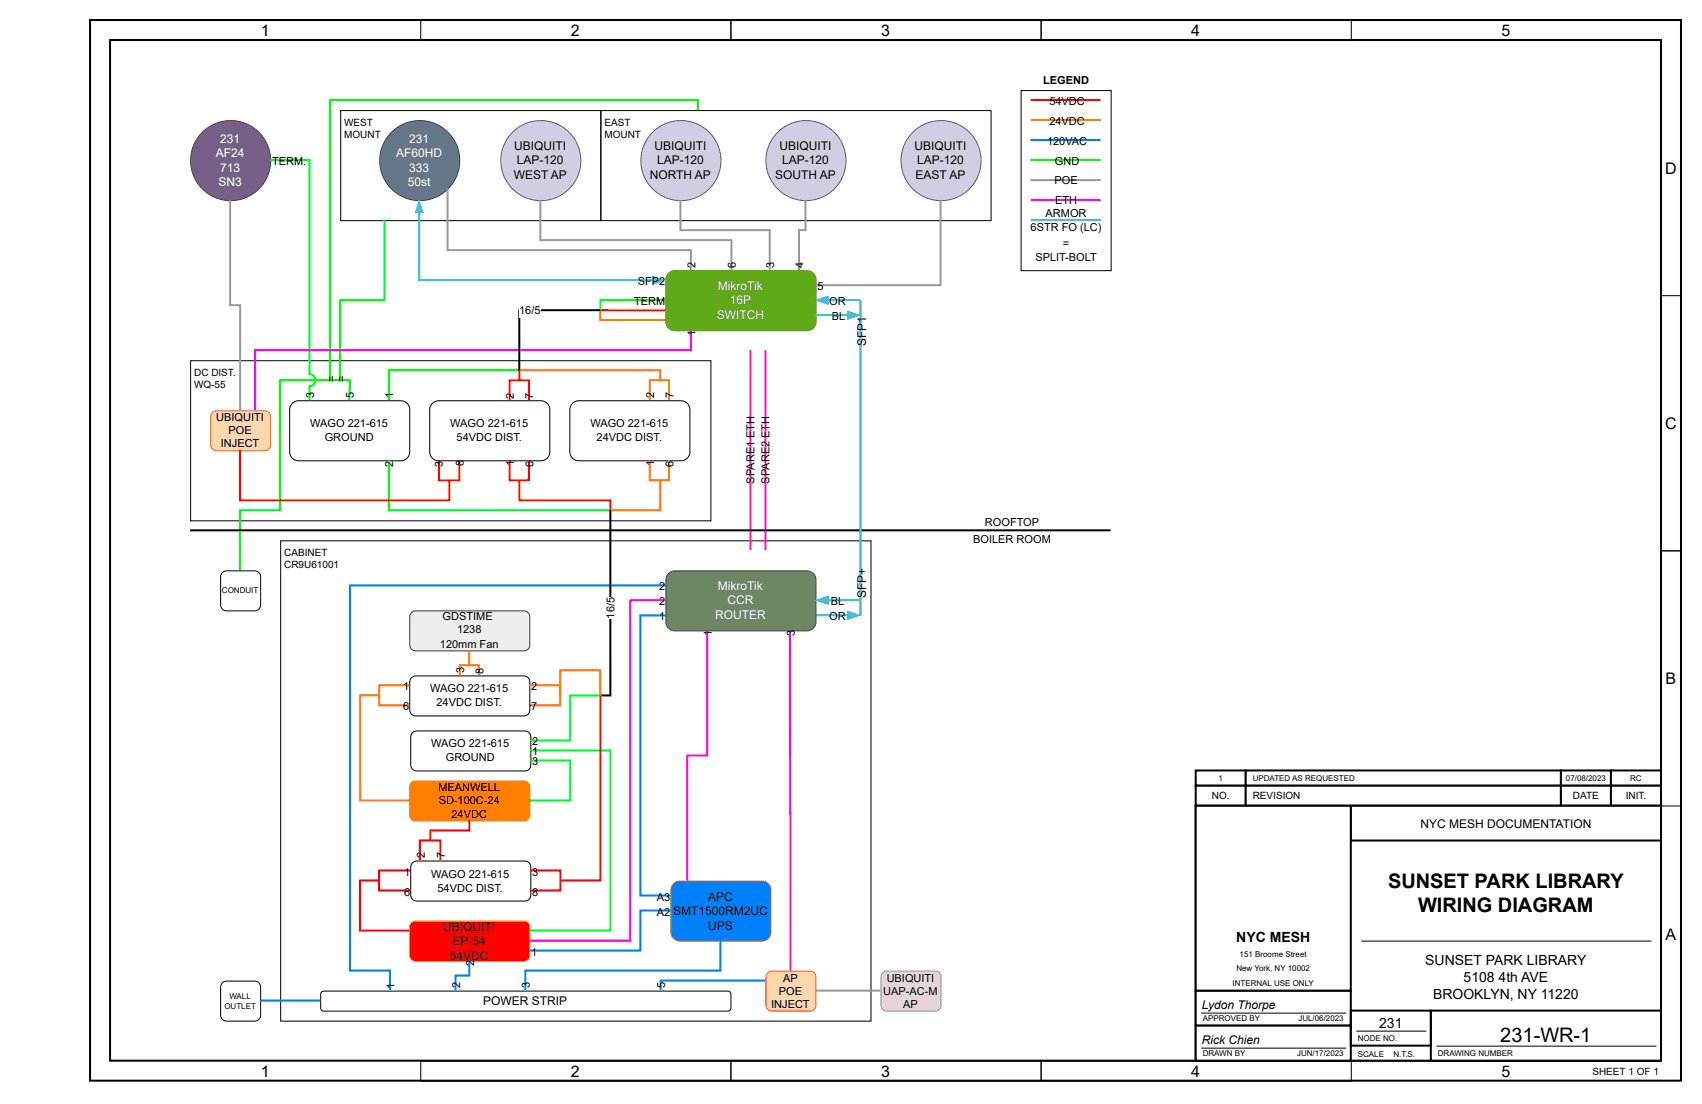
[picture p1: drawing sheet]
<svg xmlns="http://www.w3.org/2000/svg" width="432mm" height="280mm" viewBox="0 0 432 280" stroke-linecap="round" stroke-linejoin="round" font-family="sans-serif">
<path d="M22.8 5.1h403.7v269.1h-403.7zM27.9 10.2h393.5v258.9h-393.5z" fill="none" stroke="#000" stroke-width=".51"/>
<path d="M106.7 5.2h78.7v5.1h-78.7zM185.4 5.2h78.7v5.1h-78.7zM264.1 5.2h78.7v5.1h-78.7zM259.1 23h22.8v45.7h-22.8zM421.5 75h5.1v64.7h-5.1zM421.5 139.7h5.1v64.8h-5.1zM106.7 269.2h78.7v5.1h-78.7zM185.4 269.2h78.7v5.1h-78.7zM264.1 269.2h78.7v5.1h-78.7z" fill="none" stroke="#000" stroke-width=".25"/>
<path d="M261.5 25.4h17.7" fill="none" stroke="#f00" stroke-width=".51"/>
<path d="M261.5 30.5h17.7" fill="none" stroke="#ff8000" stroke-width=".51"/>
<path d="M261.5 40.6h17.7" fill="none" stroke="#0f0" stroke-width=".51"/>
<path d="M261.5 35.5h17.7" fill="none" stroke="#007fff" stroke-width=".51"/>
<path d="M261.5 50.8h17.7" fill="none" stroke="#f0f" stroke-width=".51"/>
<path d="M261.5 45.7h17.7" fill="none" stroke="#999" stroke-width=".51"/>
<path d="M261.5 55.8h17.7" fill="none" stroke="#0ff" stroke-width=".51"/>
<path d="M303.4 204.3h118v64.8h-118z" fill="#fff"/>
<path d="M303.4 204.3h118v64.8h-118z" fill="none" stroke="#000" stroke-width=".51"/>
<path d="M342.7 204.3h78.7v8.9h-78.7z" fill="#fff"/>
<path d="M342.7 204.3h78.7v8.9h-78.7z" fill="none" stroke="#000" stroke-width=".51"/>
<path d="M303.4 251.3h39.3v8.9h-39.3z" fill="#fff"/>
<path d="M303.4 251.3h39.3v8.9h-39.3z" fill="none" stroke="#000" stroke-width=".51"/>
<path d="M303.4 204.3h39.3v47h-39.3z" fill="#fff"/>
<path d="M303.4 204.3h39.3v47h-39.3z" fill="none" stroke="#000" stroke-width=".51"/>
<path d="M304.7 257h36.9" fill="none" stroke="#000" stroke-width=".25"/>
<path d="M303.4 260.2h39.3v8.9h-39.3z" fill="#fff"/>
<path d="M303.4 260.2h39.3v8.9h-39.3z" fill="none" stroke="#000" stroke-width=".51"/>
<path d="M345.4 238.7h73.6M304.7 265.9h36.9" fill="none" stroke="#000" stroke-width=".25"/>
<path d="M363 256.4h58.4v12.7h-58.4z" fill="#fff"/>
<path d="M342.7 256.4h20.3v8.9h-20.3zM363 256.4h58.4v12.7h-58.4z" fill="none" stroke="#000" stroke-width=".51"/>
<path d="M86.4 28.1h66v27.9h-66zM152.4 28.1h99v27.9h-99zM48.4 91.5h132v40.6h-132zM71.2 137.2h149.8v121.9h-149.8zM344.1 261.6h17.8M364.4 265.4h55.8" fill="none" stroke="#000" stroke-width=".25"/>
<circle cx="58.5" cy="40.7" r="10.2" fill="#76608a"/>
<circle cx="58.5" cy="40.7" r="10.2" fill="none" stroke="#432d57" stroke-width=".25"/>
<path d="M169.6 69.3l.7-.5 .9-.1h33.5a2.28 2.28 0 0 1 2.3 2.3v10.6a2.28 2.28 0 0 1-2.3 2.3h-33.5a2.28 2.28 0 0 1-2.3-2.3v-10.8l.3-.9z" fill="#60a917"/>
<path d="M169.6 69.3l.7-.5 .9-.1h33.5a2.28 2.28 0 0 1 2.3 2.3v10.6a2.28 2.28 0 0 1-2.3 2.3h-33.5a2.28 2.28 0 0 1-2.3-2.3v-10.8l.3-.9z" fill="none" stroke="#2d7600" stroke-width=".25"/>
<path d="M104.4 234.1l1.1-.4h27.4a1.52 1.52 0 0 1 1.5 1.5v7.1a1.52 1.52 0 0 1-1.5 1.5h-27.4a1.52 1.52 0 0 1-1.5-1.5v-7.3z" fill="#f00"/>
<path d="M104.4 234.1l1.1-.4h27.4a1.52 1.52 0 0 1 1.5 1.5v7.1a1.52 1.52 0 0 1-1.5 1.5h-27.4a1.52 1.52 0 0 1-1.5-1.5v-7.3z" fill="none" stroke="#b46504" stroke-width=".25"/>
<path d="M104.4 198.6l1.1-.5h27.4a1.52 1.52 0 0 1 1.5 1.6v7.1a1.52 1.52 0 0 1-1.5 1.5h-27.4a1.52 1.52 0 0 1-1.5-1.5v-7.3z" fill="#ff8000"/>
<path d="M104.4 198.6l1.1-.5h27.4a1.52 1.52 0 0 1 1.5 1.6v7.1a1.52 1.52 0 0 1-1.5 1.5h-27.4a1.52 1.52 0 0 1-1.5-1.5v-7.3z" fill="none" stroke="#b46504" stroke-width=".25"/>
<path d="M142.2 176.4v2.6h-7.9" fill="none" stroke="#ff8000" stroke-width=".51"/>
<path d="M104.4 155.4l1.1-.4h27.4a1.52 1.52 0 0 1 1.5 1.5v7.1a1.52 1.52 0 0 1-1.5 1.5h-27.4a1.52 1.52 0 0 1-1.5-1.5v-7.3z" fill="#eee"/>
<path d="M104.4 155.4l1.1-.4h27.4a1.52 1.52 0 0 1 1.5 1.5v7.1a1.52 1.52 0 0 1-1.5 1.5h-27.4a1.52 1.52 0 0 1-1.5-1.5v-7.3z" fill="none" stroke="#36393d" stroke-width=".25"/>
<path d="M170.9 224.2l.7-.5 .9-.2h20.8a2.28 2.28 0 0 1 2.3 2.3v10.7a2.28 2.28 0 0 1-2.3 2.2h-20.8a2.28 2.28 0 0 1-2.3-2.2v-10.8l.2-.9z" fill="#007fff"/>
<path d="M170.9 224.2l.7-.5 .9-.2h20.8a2.28 2.28 0 0 1 2.3 2.3v10.7a2.28 2.28 0 0 1-2.3 2.2h-20.8a2.28 2.28 0 0 1-2.3-2.2v-10.8l.2-.9z" fill="none" stroke="#b46504" stroke-width=".25"/>
<path d="M119.1 165v3.8" fill="none" stroke="#ff8000" stroke-width=".51"/>
<path d="M81.6 251.7l.5-.3h102.6a.76 .76 0 0 1 .7 .8v3.6a.76 .76 0 0 1-.7 .7h-102.6a.76 .76 0 0 1-.7-.7v-3.6z" fill="none" stroke="#000" stroke-width=".25"/>
<path d="M119.1 243.7v3.8h-3.5v3.8" fill="none" stroke="#007fff" stroke-width=".51"/>
<path d="M179.5 159.9v31.8h-5.1v31.7" fill="none" stroke="#f0f" stroke-width=".51"/>
<path d="M206.9 156.1h8.3" fill="none" stroke="#0ff" stroke-width=".51"/>
<path d="M215.2 155.3l2.5 .8-2.5 .9z" fill="#0ff"/>
<path d="M215.2 155.3l2.5 .8-2.5 .9z" fill="none" stroke="#0ff" stroke-width=".51"/>
<path d="M224 246.8l1-.4h12.2a1.52 1.52 0 0 1 1.5 1.5v7.1a1.52 1.52 0 0 1-1.5 1.5h-12.2a1.52 1.52 0 0 1-1.5-1.5v-7.3z" fill="#e1d5e7"/>
<path d="M224 246.8l1-.4h12.2a1.52 1.52 0 0 1 1.5 1.5v7.1a1.52 1.52 0 0 1-1.5 1.5h-12.2a1.52 1.52 0 0 1-1.5-1.5v-7.3z" fill="none" stroke="#9673a6" stroke-width=".25"/>
<circle cx="238.7" cy="40.7" r="10.2" fill="#d0cee2"/>
<circle cx="238.7" cy="40.7" r="10.2" fill="none" stroke="#56517e" stroke-width=".25"/>
<circle cx="137.2" cy="40.7" r="10.2" fill="#d0cee2"/>
<circle cx="137.2" cy="40.7" r="10.2" fill="none" stroke="#56517e" stroke-width=".25"/>
<circle cx="106.5" cy="40.7" r="10.2" fill="#647687"/>
<circle cx="106.5" cy="40.7" r="10.2" fill="none" stroke="#314354" stroke-width=".25"/>
<circle cx="204.5" cy="40.7" r="10.2" fill="#d0cee2"/>
<circle cx="204.5" cy="40.7" r="10.2" fill="none" stroke="#56517e" stroke-width=".25"/>
<circle cx="172.7" cy="40.7" r="10.2" fill="#d0cee2"/>
<circle cx="172.7" cy="40.7" r="10.2" fill="none" stroke="#56517e" stroke-width=".25"/>
<path d="M113.5 47.8v15.7h61.8v5M137.1 50.8v10.1h48.5v7.6M172.6 50.8v7.6h22.7v10.1M204.3 50.8v7.6h-1.6v10.1M238.6 50.8v21.5h-31.7" fill="none" stroke="#999" stroke-width=".51"/>
<path d="M106.4 53.9v17.2h59.3" fill="none" stroke="#0ff" stroke-width=".51"/>
<path d="M106.4 51.3l.8 2.6h-1.7z" fill="#0ff"/>
<path d="M106.4 51.3l.8 2.6h-1.7z" fill="none" stroke="#0ff" stroke-width=".51"/>
<path d="M165.7 70.3l2.5 .8-2.5 .9z" fill="#0ff"/>
<path d="M165.7 70.3l2.5 .8-2.5 .9z" fill="none" stroke="#0ff" stroke-width=".51"/>
<path d="M104.1 220.9h-7.9v2.5" fill="none" stroke="#f00" stroke-width=".51"/>
<path d="M167.5 121.8v7.7h-12.7" fill="none" stroke="#ff8000" stroke-width=".51"/>
<path d="M182.8 238.6v7.6h-49.5v5.1" fill="none" stroke="#007fff" stroke-width=".51"/>
<path d="M169.6 145.5l.7-.5 .9-.2h33.5a2.28 2.28 0 0 1 2.3 2.3v10.7a2.28 2.28 0 0 1-2.3 2.3h-33.5a2.28 2.28 0 0 1-2.3-2.3v-10.8l.3-.9z" fill="#6d8764"/>
<path d="M169.6 145.5l.7-.5 .9-.2h33.5a2.28 2.28 0 0 1 2.3 2.3v10.7a2.28 2.28 0 0 1-2.3 2.3h-33.5a2.28 2.28 0 0 1-2.3-2.3v-10.8l.3-.9z" fill="none" stroke="#3a5431" stroke-width=".25"/>
<path d="M168.8 148.5h-80v97.7h10.1v5.1M168.8 156.1h-6.3v71.1h7.6" fill="none" stroke="#007fff" stroke-width=".51"/>
<path d="M194.8 246.8l1-.4h9.7a1.52 1.52 0 0 1 1.5 1.5v7.1a1.52 1.52 0 0 1-1.5 1.5h-9.7a1.52 1.52 0 0 1-1.5-1.5v-7.3z" fill="#fad7ac"/>
<path d="M194.8 246.8l1-.4h9.7a1.52 1.52 0 0 1 1.5 1.5v7.1a1.52 1.52 0 0 1-1.5 1.5h-9.7a1.52 1.52 0 0 1-1.5-1.5v-7.3z" fill="none" stroke="#b46504" stroke-width=".25"/>
<path d="M190.4 88.8v50.8M194.2 88.8v50.8M200.4 159.9l.1 86.3" fill="none" stroke="#f0f" stroke-width=".51"/>
<path d="M194.2 248.8h-26.6v2.5" fill="none" stroke="#007fff" stroke-width=".51"/>
<path d="M74.2 102.3l.7-.5 .9-.1h25.9a2.28 2.28 0 0 1 2.3 2.3v10.6a2.28 2.28 0 0 1-2.3 2.3h-25.9a2.28 2.28 0 0 1-2.3-2.3v-10.8l.2-.9zM109.7 102.3l.7-.5 .9-.1h25.9a2.28 2.28 0 0 1 2.3 2.3v10.6a2.28 2.28 0 0 1-2.3 2.3h-25.9a2.28 2.28 0 0 1-2.3-2.3v-10.8l.3-.9zM145.2 102.3l.8-.5 .9-.1h25.8a2.28 2.28 0 0 1 2.3 2.3v10.6a2.28 2.28 0 0 1-2.3 2.3h-25.8a2.28 2.28 0 0 1-2.3-2.3v-10.8l.2-.9zM104.4 171.9l1.1-.4h27.4a1.52 1.52 0 0 1 1.5 1.5v7.1a1.52 1.52 0 0 1-1.5 1.5h-27.4a1.52 1.52 0 0 1-1.5-1.5v-7.3zM104.7 185.9l1-.5h27.4a1.52 1.52 0 0 1 1.6 1.6v7.1a1.52 1.52 0 0 1-1.6 1.5h-27.4a1.52 1.52 0 0 1-1.5-1.5v-7.3zM104.7 218.9l1-.5h27.4a1.52 1.52 0 0 1 1.6 1.6v7.1a1.52 1.52 0 0 1-1.6 1.5h-27.4a1.52 1.52 0 0 1-1.5-1.5v-7.3zM56.4 249.3l.9-.4h7.3a1.52 1.52 0 0 1 1.5 1.5v7.1a1.52 1.52 0 0 1-1.5 1.6h-7.1a1.52 1.52 0 0 1-1.5-1.6v-7.2z" fill="none" stroke="#000" stroke-width=".25"/>
<path d="M111.3 116.8v5h5.2v-5M129.3 116.8v5h4.9v-5M106.5 218.3v-5.1h5.2v5.1M104.1 225.9h-7.9v-2.5h-4.8v12.7h12.4M134.5 220.9h7.7v2.5" fill="none" stroke="#f00" stroke-width=".51"/>
<path d="M131.7 93.9h35.8v2.6h-1.2M166.3 96.5h-1.4v5M166.3 96.5h3.4v5M164.9 116.8v5h4.8v-5M96.2 176.4v2.6h7.6M96.2 176.4h-4.8v26.7h12.4M103.8 173.9h-7.6v2.5M116.6 171.3v-2.5h4.9v2.5M134.3 173.9h7.9v2.5" fill="none" stroke="#ff8000" stroke-width=".51"/>
<path d="M177.1 27.9v-2.5h-93.3v71.1M68.5 40.6h10v54.3a1.52 1.52 0 0 1 1.5 1.6 1.52 1.52 0 0 1-1.5 1.5v3.5M97.5 55.8v20.4h-11.2v20.3M88.8 96.5h-17.7v33h-10.2v15.2M152.3 176.4h-7.6v11.4h-10.2M134.5 190.4h20.3v45.7h-20.5M134.5 192.9h10.2v10.2h-10.4" fill="none" stroke="#0f0" stroke-width=".51"/>
<path d="M58.4 50.8v26.6h2.5v26.7" fill="none" stroke="#999" stroke-width=".51"/>
<path d="M53.9 104.7l1.1-.5h12.1a1.52 1.52 0 0 1 1.6 1.5v7.1a1.52 1.52 0 0 1-1.6 1.6h-12.1a1.52 1.52 0 0 1-1.6-1.6v-7.2z" fill="#fad7ac"/>
<path d="M53.9 104.7l1.1-.5h12.1a1.52 1.52 0 0 1 1.6 1.5v7.1a1.52 1.52 0 0 1-1.6 1.6h-12.1a1.52 1.52 0 0 1-1.6-1.6v-7.2z" fill="none" stroke="#b46504" stroke-width=".25"/>
<path d="M152.3 78.7h16.5M60.9 114.2v12.7h53.1v-5.1M129.3 101.5v-5h4.9v5M131.7 121.8v5.1h23.1v2.6M119.1 208.2v2.5h-9.9v2.5" fill="none" stroke="#f00" stroke-width=".51"/>
<path d="M168.8 76.2h-16.5v2.5M131.7 93.9h-33.1v7.6M98.6 116.8v12.7h56.2" fill="none" stroke="#0f0" stroke-width=".51"/>
<path d="M175.3 83.8v5h-110.6v15.3M168.8 152.3h-8.9v86.3h-25.6" fill="none" stroke="#f0f" stroke-width=".51"/>
<path d="M206.9 251.3h16.5" fill="none" stroke="#999" stroke-width=".51"/>
<path d="M66 253.9h15.2" fill="none" stroke="#007fff" stroke-width=".51"/>
<path d="M152.3 78.7v2.5h16.5" fill="none" stroke="#ff8000" stroke-width=".51"/>
<path d="M56.4 145.3l.9-.5h7.3a1.52 1.52 0 0 1 1.5 1.5v7.2a1.52 1.52 0 0 1-1.5 1.5h-7.1a1.52 1.52 0 0 1-1.5-1.5v-7.3z" fill="none" stroke="#000" stroke-width=".25"/>
<path d="M152.3 78.7h-20.6v15.2" fill="none" stroke="#000" stroke-width=".51"/>
<path d="M131.7 77.2h5.4v3.3h-5.4z" fill="#fff"/>
<path d="M48.2 134.5h233.6M154.8 129.5v46.9h-2.5" fill="none" stroke="#000" stroke-width=".51"/>
<path d="M88.8 96.5l-.2 5" fill="none" stroke="#0f0" stroke-width=".51"/>
<path d="M131.7 93.9v2.6M142.2 223.4v2.5h-7.7" fill="none" stroke="#f00" stroke-width=".51"/>
<path d="M153.3 151.5h3.3v5.4h-3.3z" fill="#fff"/>
<path d="M170.1 231h-7.6v10.2h-28.2" fill="none" stroke="#007fff" stroke-width=".51"/>
<path d="M152.3 176.4v47h-10.1" fill="none" stroke="#f00" stroke-width=".51"/>
<path d="M142.2 176.4v-6.3h10.1v6.3" fill="none" stroke="#ff8000" stroke-width=".51"/>
<path d="M206.9 80h8.3" fill="none" stroke="#0ff" stroke-width=".51"/>
<path d="M215.2 79.1l2.5 .9-2.5 .8z" fill="#0ff"/>
<path d="M210 76.2h8.3M215.2 79.1l2.5 .9-2.5 .8z" fill="none" stroke="#0ff" stroke-width=".51"/>
<path d="M207.5 76.2l2.5-.9v1.7z" fill="#0ff"/>
<path d="M207.5 76.2l2.5-.9v1.7zM218.3 76.2v76.1M210 152.3h8.3M218.3 152.3v3.8" fill="none" stroke="#0ff" stroke-width=".51"/>
<path d="M207.5 152.3l2.5-.8v1.7z" fill="#0ff"/>
<path d="M207.5 152.3l2.5-.8v1.7z" fill="none" stroke="#0ff" stroke-width=".51"/>
<path d="M303.4 199.3h12.6v5h-12.6z" fill="#fff"/>
<path d="M303.4 199.3h12.6v5h-12.6z" fill="none" stroke="#000" stroke-width=".51"/>
<path d="M316 199.3h80v5h-80z" fill="#fff"/>
<path d="M316 199.3h80v5h-80z" fill="none" stroke="#000" stroke-width=".51"/>
<path d="M396 199.3h12.7v5h-12.7z" fill="#fff"/>
<path d="M396 199.3h12.7v5h-12.7z" fill="none" stroke="#000" stroke-width=".51"/>
<path d="M408.7 199.3h12.7v5h-12.7z" fill="#fff"/>
<path d="M408.7 199.3h12.7v5h-12.7z" fill="none" stroke="#000" stroke-width=".51"/>
<path d="M303.4 195.5h12.6v3.8h-12.6z" fill="#fff"/>
<path d="M303.4 195.5h12.6v3.8h-12.6z" fill="none" stroke="#000" stroke-width=".51"/>
<path d="M316 195.5h80v3.8h-80z" fill="#fff"/>
<path d="M316 195.5h80v3.8h-80z" fill="none" stroke="#000" stroke-width=".51"/>
<path d="M396 195.5h12.7v3.8h-12.7z" fill="#fff"/>
<path d="M396 195.5h12.7v3.8h-12.7z" fill="none" stroke="#000" stroke-width=".51"/>
<path d="M408.7 195.5h12.7v3.8h-12.7z" fill="#fff"/>
<path d="M408.7 195.5h12.7v3.8h-12.7z" fill="none" stroke="#000" stroke-width=".51"/>
<g font-size="5.1">
<text x="352.1" y="225.2">SUNSET PARK LIBRARY</text>
<text x="359.8" y="231.3">WIRING DIAGRAM</text>
<text x="380.6" y="264.3">231-WR-1</text>
</g>
<g font-size="4.1">
<text x="66.1" y="9.1">1</text>
<text x="144.8" y="9.1">2</text>
<text x="223.5" y="9.1">3</text>
<text x="302.2" y="9.1">4</text>
<text x="380.9" y="9.1">5</text>
<text x="422.5" y="44.2">D</text>
<text x="422.5" y="108.9">C</text>
<text x="422.6" y="173.6">B</text>
<text x="422.6" y="238.4">A</text>
<text x="66.1" y="273.1">1</text>
<text x="144.8" y="273.1">2</text>
<text x="223.5" y="273.1">3</text>
<text x="302.2" y="273.1">4</text>
<text x="380.9" y="273.1">5</text>
</g>
<g font-size="3.6">
<text x="313.6" y="238.9">NYC MESH</text>
<text x="361.6" y="244.7">SUNSET PARK LIBRARY</text>
<text x="371.3" y="249">5108 4th AVE</text>
<text x="363.6" y="253.3">BROOKLYN, NY 11220</text>
<text x="349.9" y="260.7">231</text>
</g>
<g font-size="3" fill="#fff">
<text x="54.7" y="39.9">AF24</text>
<text x="55.8" y="36.3">231</text>
<text x="100.5" y="39.9">AF60HD</text>
<text x="103.8" y="36.3">231</text>
<text x="55.4" y="47.2">SN3</text>
<text x="55.8" y="43.7">713</text>
<text x="103.5" y="47.2">50st</text>
<text x="103.8" y="43.7">333</text>
<text x="182.1" y="73.6">MikroTik</text>
<text x="185.1" y="77.2">16P</text>
<text x="181.8" y="81">SWITCH</text>
<text x="182.1" y="149.8">MikroTik</text>
<text x="184.5" y="153.3">CCR</text>
<text x="181.4" y="157.1">ROUTER</text>
</g>
<g font-size="3">
<text x="130.5" y="38.1">UBIQUITI</text>
<text x="131.1" y="41.6">LAP-120</text>
<text x="166" y="38.1">UBIQUITI</text>
<text x="166.7" y="41.6">LAP-120</text>
<text x="197.7" y="38.1">UBIQUITI</text>
<text x="198.4" y="41.6">LAP-120</text>
<text x="232" y="38.1">UBIQUITI</text>
<text x="232.7" y="41.6">LAP-120</text>
<text x="130.3" y="45.4">WEST AP</text>
<text x="164.9" y="45.4">NORTH AP</text>
<text x="196.6" y="45.4">SOUTH AP</text>
<text x="232.3" y="45.4">EAST AP</text>
<text x="219.7" y="87.8" transform="rotate(-90 219.7 87.8)">SFP1</text>
<text x="219.7" y="151.8" transform="rotate(-90 219.7 151.8)">SFP+</text>
<text x="360.4" y="209.9">NYC MESH DOCUMENTATION</text>
<text x="170.8" y="232">SMT1500RM2UC</text>
<text x="179.6" y="228.5">APC</text>
<text x="112.5" y="236.1">UBIQUITI</text>
<text x="114.8" y="239.6">EP-54</text>
<text x="179.6" y="235.8">UPS</text>
<text x="114.1" y="243.4">54VDC</text>
<text x="122.6" y="254.9">POWER STRIP</text>
<text x="304.9" y="255.9">Lydon Thorpe</text>
<text x="304.9" y="264.8">Rick Chien</text>
</g>
<g font-size="2.8">
<text x="264.7" y="21.3">LEGEND</text>
<text x="266.2" y="26.7">54VDC</text>
<text x="266.2" y="31.7">24VDC</text>
<text x="69" y="41.9">TERM.</text>
<text x="265.6" y="36.8">120VAC</text>
<text x="267.6" y="41.9">GND</text>
<text x="267.5" y="46.7">POE</text>
<text x="267.7" y="51.8">ETH</text>
<text x="261.5" y="58.6">6STR FO (LC)</text>
<text x="265.3" y="55.1">ARMOR</text>
<text x="269.7" y="62.7">=</text>
<text x="176.4" y="68" transform="rotate(-90 176.4 68)">2</text>
<text x="186.7" y="67.9" transform="rotate(-90 186.7 67.9)">6</text>
<text x="196.4" y="68" transform="rotate(-90 196.4 68)">3</text>
<text x="203.8" y="68" transform="rotate(-90 203.8 68)">4</text>
<text x="262.7" y="66.3">SPLIT-BOLT</text>
<text x="160.9" y="77.4">TERM</text>
<text x="161.8" y="72.3">SFP2</text>
<text x="207.4" y="73.6">5</text>
<text x="210.4" y="77.3">OR</text>
<text x="131.7" y="79.7">16/5</text>
<text x="211" y="81.1">BL</text>
<text x="176.4" y="85.3" transform="rotate(-90 176.4 85.3)">1</text>
<text x="79.7" y="101" transform="rotate(-90 79.7 101)">3</text>
<text x="85" y="96.9" transform="rotate(-90 85 96.9)">=</text>
<text x="87.6" y="96.9" transform="rotate(-90 87.6 96.9)">=</text>
<text x="89.7" y="100.9" transform="rotate(-90 89.7 100.9)">5</text>
<text x="99.8" y="101.1" transform="rotate(-90 99.8 101.1)">1</text>
<text x="130.4" y="101.1" transform="rotate(-90 130.4 101.1)">2</text>
<text x="135.2" y="101.2" transform="rotate(-90 135.2 101.2)">7</text>
<text x="166" y="101" transform="rotate(-90 166 101)">2</text>
<text x="170.9" y="101.1" transform="rotate(-90 170.9 101.1)">7</text>
<text x="54.9" y="106.9">UBIQUITI</text>
<text x="62.1" y="105.5" transform="rotate(-90 62.1 105.5)">1</text>
<text x="56" y="113.5">INJECT</text>
<text x="58" y="110.2">POE</text>
<text x="78.7" y="108.4">WAGO 221-615</text>
<text x="82.4" y="111.9">GROUND</text>
<text x="114.2" y="108.4">WAGO 221-615</text>
<text x="115.8" y="111.9">54VDC DIST.</text>
<text x="149.8" y="108.4">WAGO 221-615</text>
<text x="151.4" y="111.9">24VDC DIST.</text>
<text x="99.8" y="118.4" transform="rotate(-90 99.8 118.4)">2</text>
<text x="112.4" y="118.5" transform="rotate(-90 112.4 118.5)">3</text>
<text x="117.7" y="118.2" transform="rotate(-90 117.7 118.2)">8</text>
<text x="130.5" y="118.3" transform="rotate(-90 130.5 118.3)">1</text>
<text x="135.3" y="118.4" transform="rotate(-90 135.3 118.4)">6</text>
<text x="166" y="118.3" transform="rotate(-90 166 118.3)">1</text>
<text x="170.9" y="118.4" transform="rotate(-90 170.9 118.4)">6</text>
<text x="191.4" y="122.7" transform="rotate(-90 191.4 122.7)">SPARE1 ETH</text>
<text x="195.2" y="122.7" transform="rotate(-90 195.2 122.7)">SPARE2 ETH</text>
<text x="246.9" y="137.8">BOILER ROOM</text>
<text x="249.9" y="133.5">ROOFTOP</text>
<text x="167.3" y="149.8">2</text>
<text x="167.3" y="153.6">2</text>
<text x="210.8" y="153.5">BL</text>
<text x="112.3" y="157.4">GDSTIME</text>
<text x="115.9" y="160.7">1238</text>
<text x="155.9" y="156.9" transform="rotate(-90 155.9 156.9)">16/5</text>
<text x="167.3" y="157.4">1</text>
<text x="180.6" y="161.4" transform="rotate(-90 180.6 161.4)">1</text>
<text x="201.7" y="161.4" transform="rotate(-90 201.7 161.4)">3</text>
<text x="210.4" y="157.3">OR</text>
<text x="111.6" y="164.5">120mm Fan</text>
<text x="117.8" y="170.8" transform="rotate(-90 117.8 170.8)">3</text>
<text x="122.6" y="170.9" transform="rotate(-90 122.6 170.9)">8</text>
<text x="102.3" y="175.2">1</text>
<text x="109.2" y="175.7">WAGO 221-615</text>
<text x="110.8" y="179.2">24VDC DIST.</text>
<text x="134.8" y="175.2">2</text>
<text x="102.3" y="180.2">6</text>
<text x="134.8" y="180.2">7</text>
<text x="109.4" y="189.6">WAGO 221-615</text>
<text x="135" y="189.1">2</text>
<text x="135" y="191.7">1</text>
<text x="113.1" y="193.2">GROUND</text>
<text x="135" y="194.2">3</text>
<text x="111.2" y="200.8">MEANWELL</text>
<text x="111.3" y="204.1">SD-100C-24</text>
<text x="114.6" y="207.4">24VDC</text>
<text x="107.8" y="217.7" transform="rotate(-90 107.8 217.7)">2</text>
<text x="112.8" y="217.7" transform="rotate(-90 112.8 217.7)">7</text>
<text x="102.5" y="222.1">1</text>
<text x="102.5" y="227.2">6</text>
<text x="109.4" y="222.6">WAGO 221-615</text>
<text x="111" y="226.2">54VDC DIST.</text>
<text x="135" y="222.1">3</text>
<text x="135" y="227.2">8</text>
<text x="166.7" y="228.5">A3</text>
<text x="166.7" y="232.3">A2</text>
<text x="120.3" y="245" transform="rotate(-90 120.3 245)">2</text>
<text x="134.8" y="242.4">1</text>
<text x="100.1" y="250.9" transform="rotate(-90 100.1 250.9)">1</text>
<text x="116.7" y="250.8" transform="rotate(-90 116.7 250.8)">2</text>
<text x="134.4" y="250.7" transform="rotate(-90 134.4 250.7)">3</text>
<text x="168.8" y="250.8" transform="rotate(-90 168.8 250.8)">5</text>
<text x="198.7" y="249">AP</text>
<text x="225" y="249">UBIQUITI</text>
<text x="195.7" y="255.6">INJECT</text>
<text x="197.6" y="252.3">POE</text>
<text x="224.1" y="252.3">UAP-AC-M</text>
<text x="229.1" y="255.6">AP</text>
</g>
<g font-size="2.5">
<text x="87.3" y="32">WEST</text>
<text x="87.3" y="35">MOUNT</text>
<text x="153.3" y="32">EAST</text>
<text x="153.3" y="35">MOUNT</text>
<text x="49.2" y="95.4">DC DIST.</text>
<text x="49.2" y="98.5">WQ-55</text>
<text x="72.1" y="141.1">CABINET</text>
<text x="72.1" y="144.2">CR9U61001</text>
<text x="307.4" y="202.8">NO.</text>
<text x="317.8" y="202.8">REVISION</text>
<text x="399.1" y="202.8">DATE</text>
<text x="412.4" y="202.8">INIT.</text>
<text x="404" y="272.6">SHEET 1 OF 1</text>
</g>
<g font-size="2">
<text x="56.3" y="150.5">CONDUIT</text>
<text x="309.1" y="198.3">1</text>
<text x="317.8" y="198.3">UPDATED AS REQUESTED</text>
<text x="397.3" y="198.3">07/08/2023</text>
<text x="413.6" y="198.3">RC</text>
<text x="314.5" y="242.7">151 Broome Street</text>
<text x="312.7" y="250">INTERNAL USE ONLY</text>
<text x="313.7" y="246.2">New York, NY 10002</text>
<text x="56.9" y="255.9">OUTLET</text>
<text x="58.2" y="253.3">WALL</text>
<text x="305.1" y="258.9">APPROVED BY</text>
<text x="329.4" y="258.9">JUL/06/2023</text>
<text x="305.1" y="267.8">DRAWN BY</text>
<text x="329.1" y="267.8">JUN/17/2023</text>
<text x="344.5" y="264">NODE NO.</text>
<text x="344.5" y="268.1">SCALE</text>
<text x="353.5" y="268.1">N.T.S.</text>
<text x="364.8" y="267.8">DRAWING NUMBER</text>
</g>
</svg>
